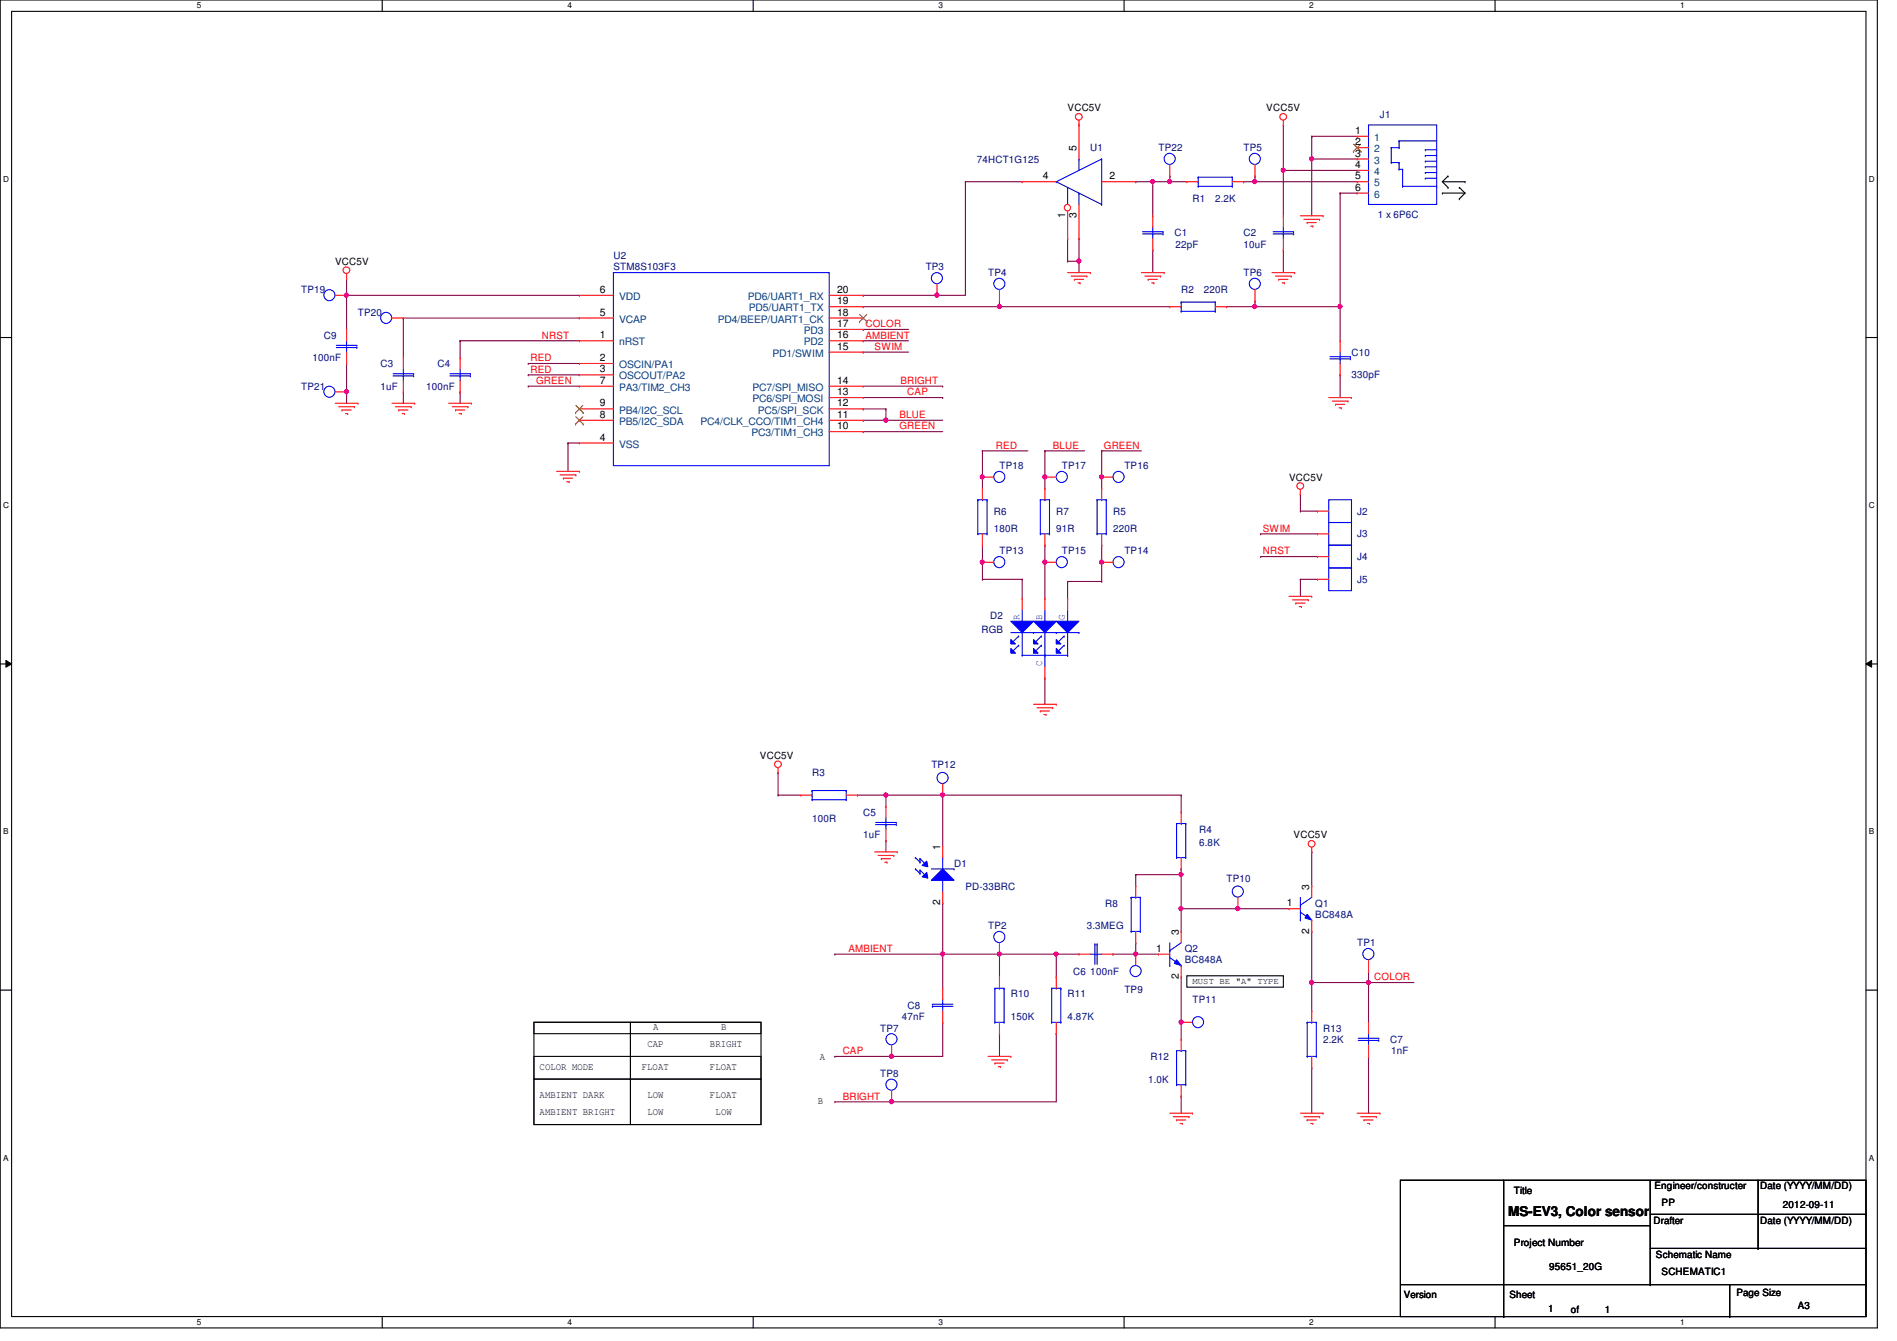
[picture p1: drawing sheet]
<svg xmlns="http://www.w3.org/2000/svg" width="297mm" height="210mm" viewBox="0 0 297 210" stroke-linecap="round" stroke-linejoin="round" font-family="sans-serif">
<path d="M0 0h294v207.9h-294zM1.8 1.8h290.4v204.3h-290.4z" fill="none" stroke="#000" stroke-width=".17"/>
<g fill="#fff">
<path d="M30.8 .2h.7v1.4h-.7z"/>
<path d="M30.8 206.2h.7v1.4h-.7z"/>
</g>
<path d="M59.9 0v1.8M59.9 206.1v1.8" fill="none" stroke="#000" stroke-width=".17"/>
<g fill="#fff">
<path d="M88.9 .2h.6v1.4h-.6z"/>
<path d="M88.9 206.2h.6v1.4h-.6z"/>
</g>
<path d="M117.9 0v1.8M117.9 206.1v1.8" fill="none" stroke="#000" stroke-width=".17"/>
<g fill="#fff">
<path d="M146.9 .2h.7v1.4h-.7z"/>
<path d="M146.9 206.2h.7v1.4h-.7z"/>
</g>
<path d="M176 0v1.8M176 206.1v1.8" fill="none" stroke="#000" stroke-width=".17"/>
<g fill="#fff">
<path d="M205 .2h.7v1.4h-.7z"/>
<path d="M205 206.2h.7v1.4h-.7z"/>
</g>
<path d="M234.1 0v1.8M234.1 206.1v1.8" fill="none" stroke="#000" stroke-width=".17"/>
<g fill="#fff">
<path d="M263.1 .2h.7v1.4h-.7z"/>
<path d="M263.1 206.2h.7v1.4h-.7z"/>
<path d="M.5 27.3h.9v1.4h-.9z"/>
<path d="M292.6 27.3h.9v1.4h-.9z"/>
<path d="M.5 78.4h.9v1.4h-.9z"/>
<path d="M292.6 78.4h.9v1.4h-.9z"/>
</g>
<path d="M0 52.8h1.8M292.2 52.8h1.8" fill="none" stroke="#000" stroke-width=".17"/>
<g fill="#fff">
<path d="M.5 129.5h.8v1.4h-.8z"/>
<path d="M292.6 129.5h.9v1.4h-.9z"/>
</g>
<path d="M0 103.9h1.8M292.2 103.9h1.8" fill="none" stroke="#000" stroke-width=".17"/>
<path d="M.9 103.4l.9 .5-.9 .5zM292.2 103.9l.9-.5v1z" fill="#000"/>
<path d="M.9 103.4l.9 .5-.9 .5zM292.2 103.9l.9-.5v1z" fill="none" stroke="#000" stroke-width=".16"/>
<g fill="#fff">
<path d="M.5 180.5h.8v1.4h-.8z"/>
<path d="M292.6 180.5h.9v1.4h-.9z"/>
</g>
<g fill="none" stroke="#000" stroke-width=".17">
<path d="M225.8 30.2h.1M225.8 30.2h3.6M225.8 28.4l.9 .9M225.8 28.4h3.6M226.7 29.3h.1M226.7 27.6h.1M226.7 27.6l-.9 .8M228.5 29.3h.1M228.5 31.1h.1M228.5 29.3l.9 .9M229.4 28.4h.1M229.4 30.2l-.9 .9"/>
<path d="M0 155h1.8M185.8 152.7h15.2v1.8h-15.2zM292.2 155h1.8M83.6 160h15.1v16h-15.1zM83.6 160h35.6v1.8h-35.6zM83.6 168.9h35.6v7.1h-35.6zM83.6 165.4h35.6v3.5h-35.6zM98.7 160h20.5v16h-20.5z"/>
</g>
<path d="M201 19.6h.1M201 19.6v7.1M201 26.7h.1M201 26.7h11.5M205.4 24.9h.1M205.4 24.9v8.9M147.6 124.5h.1M147.6 124.5v8M165.4 161.8h.1M165.4 161.8v10.7" fill="none" stroke="#800040" stroke-width=".17"/>
<circle cx="205.4" cy="24.9" r=".32" fill="#f0f"/>
<circle cx="205.4" cy="24.9" r=".32" fill="none" stroke="#f0f" stroke-width=".17"/>
<g fill="none" stroke="#800040" stroke-width=".17">
<path d="M205.4 24.9h.1M205.4 24.9h7.1M54.3 43.6h.1M54.3 46.2h.1M54.3 43.6v2.6M54.3 46.2h36.4M147.6 141.4h.1M147.6 141.4v8M156.5 149.4h.1M156.5 149.4v3.5M156.5 149.4h8.9M165.4 149.4h.1"/>
<path d="M165.4 149.4v3.5M156.5 161.8h.1M156.5 161.8v3.6"/>
</g>
<circle cx="54.2" cy="46.2" r=".32" fill="#f0f"/>
<circle cx="54.2" cy="46.2" r=".32" fill="none" stroke="#f0f" stroke-width=".17"/>
<g fill="none" stroke="#800040" stroke-width=".17">
<path d="M183.2 28.4h.1M183.2 28.4h2.6M201 39.1h.1M201 39.1v3.6M63.2 49.8h.1M63.2 49.8v6.2M63.2 49.8h27.5M72 53.3h.1M72 53.3v2.7M72 53.3h18.7M146.7 46.2h.1M146.7 46.2h4.5"/>
<path d="M63.2 61.3h.1M63.2 61.3v1.8M72 61.3h.1M72 61.3v1.8M88.9 69.3h.1M88.9 69.3v4.5M88.9 69.3h1.8"/>
</g>
<circle cx="146.7" cy="46.2" r=".32" fill="#f0f"/>
<circle cx="146.7" cy="46.2" r=".32" fill="none" stroke="#f0f" stroke-width=".17"/>
<path d="M167.2 37.3h.1M167.2 37.3v3.6M168.9 37.3h.1M168.9 37.3v5.4M180.5 39.1h.1M180.5 28.4h.1M180.5 28.4v5.4M180.5 39.1v3.6M167.2 40.9h.1M167.2 40.9h1.7M168.9 40.9h.1" fill="none" stroke="#800040" stroke-width=".17"/>
<circle cx="168.9" cy="40.9" r=".32" fill="#f0f"/>
<circle cx="168.9" cy="40.9" r=".32" fill="none" stroke="#f0f" stroke-width=".17"/>
<path d="M151.2 28.4h.1M151.2 28.4v17.8M151.2 28.4h8.9M205.4 21.3h.1M205.4 21.3h7.1M205.4 21.3v3.6M196.5 48h.1M196.5 48h13.3" fill="none" stroke="#800040" stroke-width=".17"/>
<circle cx="209.8" cy="48" r=".32" fill="#f0f"/>
<circle cx="209.8" cy="48" r=".32" fill="none" stroke="#f0f" stroke-width=".17"/>
<circle cx="196.5" cy="48" r=".32" fill="#f0f"/>
<circle cx="196.5" cy="48" r=".32" fill="none" stroke="#f0f" stroke-width=".17"/>
<path d="M209.8 30.2h.1M209.8 30.2v17.8M209.8 30.2h2.7M165.4 149.4h.1M165.4 149.4h3.5M185 142.2h.1M185 142.2v3.6M185 171.6h.1M185 171.6v2.6" fill="none" stroke="#800040" stroke-width=".17"/>
<circle cx="165.4" cy="149.3" r=".32" fill="#f0f"/>
<circle cx="165.4" cy="149.3" r=".32" fill="none" stroke="#f0f" stroke-width=".17"/>
<path d="M177.8 149.4h.1M177.8 147.6h.1M177.8 149.4h3.6M177.8 147.6v1.8" fill="none" stroke="#800040" stroke-width=".17"/>
<circle cx="177.8" cy="149.3" r=".32" fill="#f0f"/>
<circle cx="177.8" cy="149.3" r=".32" fill="none" stroke="#f0f" stroke-width=".17"/>
<path d="M177.8 136.9h.1M177.8 136.9v1.8M177.8 136.9h7.2" fill="none" stroke="#800040" stroke-width=".17"/>
<circle cx="184.9" cy="136.9" r=".32" fill="#f0f"/>
<circle cx="184.9" cy="136.9" r=".32" fill="none" stroke="#f0f" stroke-width=".17"/>
<g fill="none" stroke="#800040" stroke-width=".17">
<path d="M185 136h.1M185 136.9h.1M185 136v6.2M205.4 133.3h.1M205.4 133.3v5.4M174.3 149.4h.1M174.3 149.4h3.5M193.8 142.2h.1M193.8 142.2h8M205.4 153.8h.1M205.4 153.8v4.4M205.4 167.1h.1"/>
<path d="M205.4 167.1v7.1"/>
</g>
<circle cx="205.4" cy="153.8" r=".32" fill="#f0f"/>
<circle cx="205.4" cy="153.8" r=".32" fill="none" stroke="#f0f" stroke-width=".17"/>
<path d="M138.7 124.5h.1M138.7 124.5h8.9M185 124.5h.1M185 124.5v2.6M214.3 153.8h.1M214.3 153.8v6.2M214.3 165.4h.1M214.3 165.4v8.8" fill="none" stroke="#800040" stroke-width=".17"/>
<circle cx="214.3" cy="153.8" r=".32" fill="#f0f"/>
<circle cx="214.3" cy="153.8" r=".32" fill="none" stroke="#f0f" stroke-width=".17"/>
<path d="M138.7 131.6h.1M138.7 131.6v1.7M147.6 124.5h.1M147.6 124.5h37.4" fill="none" stroke="#800040" stroke-width=".17"/>
<circle cx="147.6" cy="124.4" r=".32" fill="#f0f"/>
<circle cx="147.6" cy="124.4" r=".32" fill="none" stroke="#f0f" stroke-width=".17"/>
<path d="M138.7 124.5h.1M138.7 124.5v1.7" fill="none" stroke="#800040" stroke-width=".17"/>
<circle cx="138.7" cy="124.4" r=".32" fill="#f0f"/>
<circle cx="138.7" cy="124.4" r=".32" fill="none" stroke="#f0f" stroke-width=".17"/>
<path d="M163.6 88h.1M163.6 88v5.7M134.3 124.5h.1M134.3 124.5h4.4" fill="none" stroke="#800040" stroke-width=".17"/>
<circle cx="163.6" cy="88" r=".32" fill="#f0f"/>
<circle cx="163.6" cy="88" r=".32" fill="none" stroke="#f0f" stroke-width=".17"/>
<path d="M153.8 88h.1M153.8 88v2.7" fill="none" stroke="#800040" stroke-width=".17"/>
<circle cx="153.8" cy="88" r=".32" fill="#f0f"/>
<circle cx="153.8" cy="88" r=".32" fill="none" stroke="#f0f" stroke-width=".17"/>
<path d="M153.8 90.7h.1M153.8 90.7h6.3M160.1 90.7h.1M160.1 90.7v3M167.2 91h.1M167.2 91v2.7M167.2 91h5.3M172.5 91h.1M172.5 88h.1M172.5 88v3" fill="none" stroke="#800040" stroke-width=".17"/>
<circle cx="172.5" cy="88" r=".32" fill="#f0f"/>
<circle cx="172.5" cy="88" r=".32" fill="none" stroke="#f0f" stroke-width=".17"/>
<g fill="none" stroke="#800040" stroke-width=".17">
<path d="M153.8 74.7h.1M153.8 70.6h.1M153.8 74.7v1.8M153.8 70.6h7.1M163.6 74.7h.1M163.6 70.6h.1M163.6 70.6h6.2M163.6 74.7v1.8M172.5 74.7h.1M172.5 70.6h.1M172.5 70.6h6.2M172.5 74.7v1.8"/>
<path d="M139.6 172.5h.1M139.6 172.5h25.8"/>
</g>
<circle cx="139.6" cy="172.4" r=".32" fill="#f0f"/>
<circle cx="139.6" cy="172.4" r=".32" fill="none" stroke="#f0f" stroke-width=".17"/>
<path d="M177.8 28.4h.1M177.8 28.4h2.7M121.8 120.9h.1M121.8 124.5h.1M121.8 120.9v3.6M121.8 124.5h3.6" fill="none" stroke="#800040" stroke-width=".17"/>
<circle cx="180.5" cy="28.4" r=".32" fill="#f0f"/>
<circle cx="180.5" cy="28.4" r=".32" fill="none" stroke="#f0f" stroke-width=".17"/>
<g fill="none" stroke="#800040" stroke-width=".17">
<path d="M203.6 77.3h.1M203.6 77.3v2.7M197.4 83.6h.1M197.4 87.1h.1M197.4 83.6h8.9M197.4 87.1h8.9M203.6 90.7h.1M203.6 80h.1M203.6 90.7v2.6M203.6 90.7h2.7M203.6 80h2.7M147.6 149.4h.1"/>
<path d="M147.6 149.4h8.9"/>
</g>
<circle cx="156.5" cy="149.3" r=".32" fill="#f0f"/>
<circle cx="156.5" cy="149.3" r=".32" fill="none" stroke="#f0f" stroke-width=".17"/>
<circle cx="147.6" cy="149.3" r=".32" fill="#f0f"/>
<circle cx="147.6" cy="149.3" r=".32" fill="none" stroke="#f0f" stroke-width=".17"/>
<g fill="none" stroke="#800040" stroke-width=".17">
<path d="M135.2 51.6h.1M135.2 53.3h.1M135.2 55.1h.1M135.2 51.6h7.1M135.2 53.3h7.1M135.2 55.1h7.1M209.8 58.7h.1M209.8 48h.1M209.8 48v5.3M209.8 58.7v3.5M135.2 64h.1M135.2 65.8h.1"/>
<path d="M135.2 62.2h12.4M135.2 60.5h12.4M135.2 65.8h12.4M135.2 64h3.5M138.7 65.8h.1M147.6 62.2h.1M147.6 60.5h.1M163.6 106.1h.1M163.6 106.1v4.1M130.7 149.4h.1M130.7 149.4h16.9M147.6 149.4h.1"/>
<path d="M147.6 149.4v5.3M205.4 145.8h.1M205.4 145.8v8M214.3 153.8h.1M214.3 153.8h7.1M139.6 165.4h.1M147.6 160h.1M147.6 160v5.4h-8M185 160h.1M185 160v2.7"/>
</g>
<circle cx="138.7" cy="65.8" r=".32" fill="#f0f"/>
<circle cx="138.7" cy="65.8" r=".32" fill="none" stroke="#f0f" stroke-width=".17"/>
<g fill="none" stroke="#800040" stroke-width=".17">
<path d="M196.5 28.4h.1M196.5 28.4h16M201 26.7h.1M201 26.7v7.1M54.3 46.2h.1M54.3 46.2v5.4M82.7 58.7h.1M82.7 56.9h.1M82.7 58.7h8M82.7 56.9h8M54.3 61.3h.1M54.3 61.3v1.8"/>
<path d="M82.7 60.5h.1M82.7 60.5h8M135.2 67.6h.1M135.2 67.6h12.4M138.7 64h.1M138.7 64v1.8"/>
</g>
<circle cx="200.9" cy="26.6" r=".32" fill="#f0f"/>
<circle cx="200.9" cy="26.6" r=".32" fill="none" stroke="#f0f" stroke-width=".17"/>
<path d="M135.2 46.2h.1M135.2 48h.1M135.2 46.2h11.5M135.2 48h48M156.5 48h.1M156.5 47.1h.1M156.5 47.1v.9M205.4 153.8h.1M214.3 152h.1M214.3 152v1.8h-8.9" fill="none" stroke="#800040" stroke-width=".17"/>
<circle cx="156.5" cy="48" r=".32" fill="#f0f"/>
<circle cx="156.5" cy="48" r=".32" fill="none" stroke="#f0f" stroke-width=".17"/>
<path d="M196.5 27.6h.1M196.5 27.6v.8" fill="none" stroke="#800040" stroke-width=".17"/>
<circle cx="196.5" cy="28.4" r=".32" fill="#f0f"/>
<circle cx="196.5" cy="28.4" r=".32" fill="none" stroke="#f0f" stroke-width=".17"/>
<path d="M194.7 28.4h.1M194.7 28.4h1.8M192.1 48h.1M196.5 47.1h.1M196.5 47.1v.9h-4.4M130.7 165.4h.1M130.7 165.4h8.9" fill="none" stroke="#800040" stroke-width=".17"/>
<circle cx="139.6" cy="165.3" r=".32" fill="#f0f"/>
<circle cx="139.6" cy="165.3" r=".32" fill="none" stroke="#f0f" stroke-width=".17"/>
<path d="M185 142.2h.1M185 142.2h8.8M130.7 172.5h.1M130.7 172.5h8.9" fill="none" stroke="#800040" stroke-width=".17"/>
<circle cx="193.8" cy="142.2" r=".32" fill="#f0f"/>
<circle cx="193.8" cy="142.2" r=".32" fill="none" stroke="#f0f" stroke-width=".17"/>
<circle cx="184.9" cy="142.2" r=".32" fill="#f0f"/>
<circle cx="184.9" cy="142.2" r=".32" fill="none" stroke="#f0f" stroke-width=".17"/>
<path d="M153.8 70.6h.1M153.8 70.6v4.1M153.8 85.3h.1M153.8 85.3v2.7M163.6 85.3h.1M163.6 85.3v2.7M172.5 85.3h.1M172.5 85.3v2.7" fill="none" stroke="#800040" stroke-width=".17"/>
<circle cx="153.8" cy="74.6" r=".32" fill="#f0f"/>
<circle cx="153.8" cy="74.6" r=".32" fill="none" stroke="#f0f" stroke-width=".17"/>
<path d="M172.5 70.6h.1M172.5 70.6v4.1" fill="none" stroke="#800040" stroke-width=".17"/>
<circle cx="172.5" cy="74.6" r=".32" fill="#f0f"/>
<circle cx="172.5" cy="74.6" r=".32" fill="none" stroke="#f0f" stroke-width=".17"/>
<path d="M163.6 70.6h.1M163.6 70.6v4.1" fill="none" stroke="#800040" stroke-width=".17"/>
<circle cx="163.6" cy="74.6" r=".32" fill="#f0f"/>
<circle cx="163.6" cy="74.6" r=".32" fill="none" stroke="#f0f" stroke-width=".17"/>
<path d="M54.3 56.9h.1M54.3 56.9v4.4" fill="none" stroke="#800040" stroke-width=".17"/>
<circle cx="54.2" cy="61.3" r=".32" fill="#f0f"/>
<circle cx="54.2" cy="61.3" r=".32" fill="none" stroke="#f0f" stroke-width=".17"/>
<path d="M183.2 27.6h.1M183.2 27.6v.8" fill="none" stroke="#800040" stroke-width=".17"/>
<circle cx="183.1" cy="28.4" r=".32" fill="#f0f"/>
<circle cx="183.1" cy="28.4" r=".32" fill="none" stroke="#f0f" stroke-width=".17"/>
<path d="M180.5 28.4h.1M180.5 28.4h2.7M185 152.9v7.1M185 160h.1" fill="none" stroke="#800040" stroke-width=".17"/>
<circle cx="184.9" cy="160" r=".32" fill="#f0f"/>
<circle cx="184.9" cy="160" r=".32" fill="none" stroke="#f0f" stroke-width=".17"/>
<g fill="none" stroke="#f00" stroke-width=".17">
<path d="M168.9 19.6h.1M168.9 18.8v.8M201 19.6h.1M201 18.8v.8M180.5 33.8h.1M180.5 39.1h.1M180.5 33.8v1.8M180.5 37.3v1.8M203.6 33.8h3.6M204.2 34.3h2.4M204.7 34.8h.1M204.7 34.8h1.4"/>
<path d="M205.2 35.4h.4M205.6 35.4h.1M206.6 34.3h.1M207.2 33.8h.1M212.5 21.3h.1M212.5 23.1h.1M212.5 24.9h.1M212.5 26.7h.1M212.5 28.4h.1M212.5 30.2h.1M212.5 21.3h1.8M212.5 23.1h1.8"/>
<path d="M212.5 24.9h1.8M212.5 26.7h1.8M212.5 28.4h1.8M212.5 30.2h1.8M54.3 43.6h.1M54.3 42.8v.8M63.2 56h.1M63.2 56v1.8M63.2 59.6v1.7M167.2 42.7h3.5M167.7 43.2h2.5M168.2 43.7h.1"/>
<path d="M168.2 43.7h1.5M168.8 44.3h.3M169.1 44.3h.1M170.2 43.2h.1M170.7 42.7h.1M178.7 42.7h3.6M179.3 43.2h2.4M179.8 43.7h.1M179.8 43.7h1.4M180.3 44.3h.4M180.7 44.3h.1M181.7 43.2h.1"/>
<path d="M182.3 42.7h.1M199.2 42.7h3.5M199.7 43.2h2.5M200.2 43.7h.1M200.2 43.7h1.5M200.8 44.3h.3M201.1 44.3h.1M202.2 43.2h.1M202.7 42.7h.1M52.5 63.1h3.5M52.5 61.3h1.8M53 63.7h2.5"/>
<path d="M53.5 64.2h.1M53.5 64.2h1.5M54.1 64.7h.3M54.3 61.3h.1M54.4 64.7h.1M55.5 63.7h.1M56 63.1h.1M61.4 63.1h3.5M61.9 63.7h2.5M62.4 64.2h.1M62.4 64.2h1.5M63 64.7h.3"/>
<path d="M63.2 61.3h.1M63.3 64.7h.1M64.4 63.7h.1M64.9 63.1h.1M70.3 63.1h3.5M70.8 63.7h2.5M71.3 64.2h.1M71.3 64.2h1.5M71.9 64.7h.3M72.2 64.7h.1M73.3 63.7h.1M73.8 63.1h.1"/>
<path d="M87.2 73.8h3.5M87.7 74.3h2.5M88.2 74.8h.1M88.2 74.8h1.5M88.8 75.4h.3M89.1 75.4h.1M90.2 74.3h.1M90.7 73.8h.1M153.8 74.7h.1M153.8 74.7h1.8M163.6 74.7h.1M163.6 74.7h1.8"/>
<path d="M203.6 77.3h.1M203.6 76.6v.7M208.1 62.2h3.5M208.6 62.8h2.5M209.1 63.3h.1M209.1 63.3h1.5M209.7 63.8h.3M210 63.8h.1M211.1 62.8h.1M211.6 62.2h.1M163.6 88h.1M163.6 88h1.8"/>
<path d="M201.8 93.3h3.6M202.4 93.9h2.4M202.9 94.4h.1M202.9 94.4h1.4M203.5 95h.3M203.8 95h.1M204.8 93.9h.1M205.4 93.3h.1M206.3 80h.1M206.3 80h1.8M161.8 110.2h3.6M162.4 110.8h2.4"/>
<path d="M162.9 111.3h.1M162.9 111.3h1.4M163.4 111.8h.4M163.8 111.8h.1M164.8 110.8h.1M165.4 110.2h.1M121.8 120.9h.1M121.8 120.2v.7M136.9 133.3h3.6M137.5 133.9h2.5M138 134.4h.1M138 134.4h1.4"/>
<path d="M138.6 135h.3M138.7 126.2h.1M138.7 131.6h.1M138.7 126.2v1.8M138.7 129.8v1.8M138.9 135h.1M140 133.9h.1M140.5 133.3h.1M177.8 138.7h.1M177.8 138.7v1.8M205.4 133.3h.1M205.4 132.6v.7"/>
<path d="M156.5 152.9h.1M156.5 152.9v1.8M177.8 147.6h.1M177.8 149.4h.1M177.8 145.8v1.8M177.8 149.4v1.7M193.8 142.2h.1M193.8 140.5v1.7M154.7 165.4h3.6M155.3 165.9h2.4M155.8 166.4h.1M155.8 166.4h1.4"/>
<path d="M156.3 167h.4M156.5 161.8h.1M156.5 160v1.8M156.7 167h.1M157.7 165.9h.1M158.3 165.4h.1M183.2 174.2h3.5M183.7 174.8h2.5M184.2 175.3h.1M184.2 175.3h1.5M184.8 175.9h.3M185.1 175.9h.1"/>
<path d="M186.2 174.8h.1M186.7 174.2h.1M203.6 174.2h3.6M204.2 174.8h2.4M204.7 175.3h.1M204.7 175.3h1.4M205.2 175.9h.4M205.6 175.9h.1M206.6 174.8h.1M207.2 174.2h.1M212.5 174.2h3.6M213.1 174.8h2.4"/>
<path d="M213.6 175.3h.1M213.6 175.3h1.4M214.1 175.9h.4M214.5 175.9h.1M215.5 174.8h.1M216.1 174.2h.1"/>
<circle cx="168.9" cy="18.3" r=".52"/>
<circle cx="200.9" cy="18.3" r=".52"/>
<circle cx="54.3" cy="42.3" r=".52"/>
<circle cx="203.6" cy="76.1" r=".52"/>
<circle cx="121.8" cy="119.6" r=".52"/>
<circle cx="205.4" cy="132.1" r=".52"/>
</g>
<g fill="none" stroke="#000" stroke-width=".17">
<path d="M219.3 184.7h72.9v21.4h-72.9zM235.5 184.7v21.4M235.5 191.9h22.9M258.4 191.9h.1M258.4 190.1h33.8M258.4 184.7v16.4M258.4 195.4h33.8M275.3 195.4h.1M275.3 184.7v10.7M292.2 190.1h.1M292.2 195.4h.1M219.3 201.1h72.9"/>
<path d="M235.5 206.1h.1M258.4 201.1h.1M270.8 206.1h.1M270.8 201.1v5M292.2 201.1h.1"/>
</g>
<g fill="none" stroke="#00f" stroke-width=".17">
<path d="M214.3 19.6h10.7v12.4h-10.7zM178.9 36.6h3.2M178.9 36.3h3.2M180.5 36.3h.1M180.5 36.6h.1M180.5 35.6v.7M180.5 36.6v.7M182.1 36.6h.1M182.1 36.3h.1M217.8 23.1h.1M217.8 25.4h.1M217.8 23.1h1.3"/>
<path d="M217.8 23.1v2.3M217.8 25.4h1.3M219.1 22.1h.1M219.1 23.1h.1M219.1 25.4h.1M219.1 26.5h.1M219.1 22.1h5.9M219.1 22.1v1M219.1 25.4v1.1M219.1 26.5h.5M219.6 26.5h.1M219.6 29.2h.1"/>
<path d="M219.6 26.5v2.7M219.6 29.2h5.4M223.2 24.3h.1M223.2 25.2h.1M223.2 23.5h.1M223.2 26.1h.1M223.2 27h.1M223.2 27.9h.1M223.2 24.3h1.8M223.2 25.2h1.8M223.2 23.5h1.8M223.2 26.1h1.8"/>
<path d="M223.2 27h1.8M223.2 27.9h1.8M225 29.2h.1M61.5 58.8h3.3M61.5 58.5h3.3M63.2 58.5h.1M63.2 58.8h.1M63.2 57.8v.7M63.2 58.8v.8M64.8 58.8h.1M64.8 58.5h.1M208.1 78.2h3.5v3.6h-3.5z"/>
<path d="M137.1 129.1h3.2M137.1 128.7h3.2M138.7 128.7h.1M138.7 129.1h.1M138.7 128v.7M138.7 129.1v.7M140.3 129.1h.1M140.3 128.7h.1M155.8 154.7h.1M155.8 154.7h1.4M155.8 154.7v5.3M156.5 154.7h.1"/>
<path d="M157.2 154.7h.1M157.2 154.7v5.3M177.1 140.5h.1M177.1 145.8h.1M177.1 140.5h1.5M177.1 140.5v5.3M177.1 145.8h1.5M177.8 140.5h.1M178.6 145.8h.1M178.6 140.5h.1M178.6 140.5v5.3M183.2 148.8h.1"/>
<path d="M183.2 151.1h.1M183.2 149.9l1.8 1.2M183.2 147.6v3.5M185 151.1h.1M185 147.6l-1.8 1.2M155.8 160h.1M155.8 160h1.4M157.2 160h.1"/>
<circle cx="51.6" cy="61.3" r=".87"/>
<circle cx="156.5" cy="74.6" r=".87"/>
<circle cx="166.3" cy="74.6" r=".87"/>
<circle cx="166.3" cy="88" r=".87"/>
<circle cx="193.8" cy="139.5" r=".87"/>
<circle cx="177.8" cy="152" r=".87"/>
</g>
<path d="M211.9 23.7h.1M212 22.6l1.1 1.1M213.1 22.6l-1.2 1.1M213.1 23.7h.1" fill="none" stroke="#804000" stroke-width=".16"/>
<path d="M184.2 150.2l.8 .9-1.1-.3z" fill="#00f"/>
<g fill="none" stroke="#00f" stroke-width=".17">
<path d="M153.1 78.2h.1M153.1 78.2h1.5M153.1 78.2v5.4M153.8 78.2h.1M154.6 78.2h.1M154.6 78.2v5.4M153.1 83.6h.1M153.1 83.6h1.5M154.6 83.6h.1M208.1 81.8h3.5v3.5h-3.5zM146 157.5h.1M146 157.2h.1"/>
<path d="M146 157.5h3.2M146 157.2h3.2M147.6 157.2h.1M147.6 157.5h.1M147.6 156.5v.7M147.6 157.5v.7M184.2 150.2l.8 .9-1.1-.3zM203.6 141.7h.1M203.6 144h.1M203.6 142.8l1.8 1.2M203.6 140.5v3.5M205.4 144h.1"/>
<path d="M205.4 140.5l-1.8 1.2M212.7 162.9h3.2M212.7 162.5h3.2M214.3 162.5h.1M214.3 162.9h.1M214.3 161.8v.7M214.3 162.9v.7M215.9 162.9h.1M215.9 162.5h.1"/>
<circle cx="183.2" cy="24.9" r=".87"/>
</g>
<g fill="none" stroke="#f00" stroke-width=".17">
<path d="M183.2 27.6h.1M183.2 25.8v1.8M153.8 76.5h.1M153.8 76.5v1.7M153.8 85.3h.1M153.8 83.6v1.7M206.3 83.6h.1M206.3 83.6h1.8M147.6 154.7h.1M147.6 154.7v1.8M147.6 158.2v1.8M181.4 149.4h.1"/>
<path d="M181.4 149.4h1.8M185 145.8h.1M185 152.9h.1M185 145.8v1.8M185 151.1v1.8M147.6 160h.1M214.3 160h.1M214.3 165.4h.1M214.3 160v1.8M214.3 163.6v1.8"/>
</g>
<path d="M204.7 143.1l.7 .9-1.1-.3z" fill="#00f"/>
<path d="M204.7 143.1l.7 .9-1.1-.3z" fill="none" stroke="#00f" stroke-width=".17"/>
<path d="M205.4 138.7h.1M205.4 138.7v1.8M201.8 142.2h.1M201.8 142.2h1.8M205.4 145.8h.1M205.4 144v1.8" fill="none" stroke="#f00" stroke-width=".17"/>
<path d="M144.4 137.2l.7-.6 .2 .9z" fill="#00f"/>
<g fill="none" stroke="#00f" stroke-width=".17">
<path d="M143.3 134.2h.1M143.3 136h.1M143.3 134.2l.8 .8M143.3 136l.8 .7M144.1 134.4h.1M144.1 135h.1M144.1 136.2h.1M144.1 136.7h.1M144.1 134.4l.7 .7M144.1 134.4v.6M144.1 136.2v.5M144.1 136.2l.7 .7"/>
<path d="M144.4 137.2l.7-.6 .2 .9zM147.6 134.2h.1M147.6 134.2v5.4"/>
</g>
<path d="M144.4 135.5l.7-.7 .2 .9z" fill="#00f"/>
<path d="M144.4 135.5l.7-.7 .2 .9z" fill="none" stroke="#00f" stroke-width=".17"/>
<path d="M147.6 136l1.8 1.8h-3.6z" fill="#00f"/>
<g fill="none" stroke="#00f" stroke-width=".17">
<path d="M165.4 28.4h.1M165.4 28.4l7.1 3.6M167.2 29.3h.1M167.2 29.3v2.7M168.9 30.2h.1M168.9 24.9h.1M168.9 24.9v1.8M168.9 30.2v1.8M172.5 24.9h.1M172.5 32h.1M172.5 24.9l-7.1 3.5M172.5 24.9v7.1"/>
<path d="M199.3 36.6h3.3M199.3 36.3h3.3M201 36.3h.1M201 36.6h.1M201 35.6v.7M201 36.6v.7M202.6 36.6h.1M202.6 36.3h.1M145.8 136h3.6M147.6 136l1.8 1.8h-3.6zM149.4 136h.1M184.2 134.2h.1"/>
<path d="M184.2 128.9h.1M184.2 128.9h1.5M184.2 134.2h1.5M184.2 128.9v5.3M185 128.9h.1M185.7 128.9h.1M185.7 134.2h.1M185.7 128.9v5.3"/>
<circle cx="156.5" cy="146.7" r=".87"/>
<circle cx="187.6" cy="160" r=".87"/>
</g>
<g fill="none" stroke="#f00" stroke-width=".17">
<path d="M168.9 19.6h.1M168.9 19.6v5.3M160.1 28.4h.1M160.1 28.4h5.3M168.9 37.3h.1M168.9 32v5.3M172.5 28.4h5.3M177.8 28.4h.1M201 33.8h.1M201 39.1h.1M201 33.8v1.8M201 37.3v1.8"/>
<path d="M147.6 132.5h.1M147.6 132.5v1.7M147.6 139.6v1.8M185 127.1h.1M185 136h.1M185 127.1v1.8M185 134.2v1.8M147.6 141.4h.1M156.5 149.4h.1M156.5 147.6v1.8M185 160h.1M185 160h1.7"/>
</g>
<circle cx="167.1" cy="32.5" r=".5" fill="#fff"/>
<g fill="none" stroke="#f00" stroke-width=".17">
<path d="M167.2 37.3h.1M167.2 33.1v4.2M52.5 46.2h1.8M54.3 56.9h.1M54.3 51.6h.1M54.3 46.2h.1M54.3 51.6v1.7M54.3 55.1v1.8M90.7 53.3h.1M90.7 56.9h.1M90.7 58.7h.1M90.7 49.8h.1"/>
<path d="M90.7 46.2h.1M90.7 53.3h5.4M90.7 56.9h5.4M90.7 58.7h5.4M90.7 49.8h5.4M90.7 46.2h5.4M129.8 53.3h5.4M129.8 49.8h5.4M129.8 46.2h5.4M129.8 55.1h5.4M129.8 51.6h5.4M129.8 48h5.4"/>
<path d="M135.2 55.1h.1M135.2 53.3h.1M135.2 51.6h.1M135.2 49.8h.1M135.2 48h.1M135.2 46.2h.1M209.8 53.3h.1M209.8 58.7h.1M209.8 53.3v1.8M209.8 56.9v1.8M90.7 69.3h.1M90.7 60.5h.1"/>
<path d="M90.7 65.8h.1M90.7 64h.1M90.7 69.3h5.4M90.7 60.5h5.4M90.7 65.8h5.4M90.7 64h5.4M129.8 60.5h5.4M129.8 65.8h5.4M129.8 64h5.4M129.8 67.6h5.4M129.8 62.2h5.4M135.2 67.6h.1"/>
<path d="M135.2 65.8h.1M135.2 64h.1M135.2 62.2h.1M135.2 60.5h.1M153.8 88h.1M153.8 88h1.8M165.4 152.9h.1M165.4 152.9v1.8M205.4 158.2h.1M205.4 158.2v1.8M165.4 161.8h.1M165.4 160v1.8"/>
<path d="M205.4 167.1h.1M205.4 165.4v1.7"/>
<circle cx="167.1" cy="32.5" r=".5"/>
</g>
<g fill="none" stroke="#00f" stroke-width=".17">
<path d="M52.7 54.1h3.2M52.7 54.4h3.2M54.3 54.4h.1M54.3 54.1h.1M54.3 53.3v.8M54.3 54.4v.7M55.9 54.1h.1M55.9 54.4h.1M96.1 42.7h33.7v30.2h-33.7zM208.2 56.2h3.3M208.2 55.8h3.3M209.8 55.8h.1"/>
<path d="M209.8 56.2h.1M209.8 55.1v.7M209.8 56.2v.7M211.5 56.2h.1M211.5 55.8h.1M164.7 154.7h.1M164.7 154.7h1.4M164.7 154.7v5.3M165.4 154.7h.1M166.1 154.7h.1M166.1 154.7v5.3M164.7 160h.1"/>
<path d="M164.7 160h1.4M166.1 160h.1M204.7 165.4h.1M204.7 160h.1M204.7 160h1.4M204.7 165.4h1.4M204.7 160v5.4M205.4 160h.1M206.1 160h.1M206.1 165.4h.1M206.1 160v5.4"/>
<circle cx="51.6" cy="46.2" r=".87"/>
<circle cx="156.5" cy="88" r=".87"/>
</g>
<path d="M134.6 50.4h.1M134.6 49.2l1.2 1.2M135.7 49.2l-1.1 1.2M135.8 50.4h.1M90.1 66.4h.1M90.1 64.6h.1M90.2 65.2l1.1 1.2M90.2 63.5l1.1 1.1M91.3 65.2l-1.2 1.2M91.3 63.5l-1.2 1.1M91.3 66.4h.1M91.3 64.6h.1" fill="none" stroke="#804000" stroke-width=".16"/>
<path d="M158.3 97.2h3.5l-1.7 1.8z" fill="#00f"/>
<path d="M158.3 97.2h3.5l-1.7 1.8z" fill="none" stroke="#00f" stroke-width=".17"/>
<path d="M158.3 100.1l.7 .7h-.7z" fill="#00f"/>
<path d="M158.3 100.1l.7 .7h-.7z" fill="none" stroke="#00f" stroke-width=".17"/>
<path d="M158.3 101.5l.7 .7h-.7z" fill="#00f"/>
<path d="M158.3 99h3.5M159.5 99.6h.1M159.5 99.6l-.9 .9M160.1 97.2h.1M160.1 95.5v1.7M160.1 99v3.6M161.8 99h.1M158.3 101.5l.7 .7h-.7zM159.5 101h.1M159.5 101l-.9 .9M160.1 102.6h.1" fill="none" stroke="#00f" stroke-width=".17"/>
<path d="M161.8 101.5l.8 .7h-.8z" fill="#00f"/>
<path d="M161.8 99h3.6M163.1 99.6h.1M163.1 99.6l-.9 .9M163.6 97.2h.1M163.6 95.5v1.7M163.6 99v3.6M165.4 99h.1M161.8 101.5l.8 .7h-.8zM163.1 101h.1M163.1 101l-.9 .9M163.6 102.6h.1" fill="none" stroke="#00f" stroke-width=".17"/>
<path d="M161.8 97.2h3.6l-1.8 1.8z" fill="#00f"/>
<path d="M161.8 97.2h3.6l-1.8 1.8z" fill="none" stroke="#00f" stroke-width=".17"/>
<path d="M161.8 100.1l.8 .7h-.8z" fill="#00f"/>
<path d="M161.8 100.1l.8 .7h-.8z" fill="none" stroke="#00f" stroke-width=".17"/>
<path d="M165.4 101.5l.7 .7h-.7z" fill="#00f"/>
<path d="M165.4 99h3.5M166.6 99.6h.1M166.6 99.6l-.9 .9M167.2 97.2h.1M167.2 95.5v1.7M167.2 99v3.6M168.9 99h.1M165.4 101.5l.7 .7h-.7zM166.6 101h.1M166.6 101l-.9 .9M167.2 102.6h.1" fill="none" stroke="#00f" stroke-width=".17"/>
<path d="M165.4 97.2h3.5l-1.7 1.8z" fill="#00f"/>
<path d="M165.4 97.2h3.5l-1.7 1.8z" fill="none" stroke="#00f" stroke-width=".17"/>
<path d="M165.4 100.1l.7 .7h-.7z" fill="#00f"/>
<g fill="none" stroke="#00f" stroke-width=".17">
<path d="M187.6 29.2h.1M187.6 27.7h.1M187.6 28.4h.1M187.6 27.7v1.5M187.6 29.2h5.4M187.6 27.7h5.4M193 29.2h.1M193 27.7h.1M193 27.7v1.5M70.4 58.5h3.3M70.4 58.8h3.3M72 58.8h.1"/>
<path d="M72 58.5h.1M72 57.8v.7M72 58.8v.8M73.7 58.5h.1M73.7 58.8h.1M185 47.3h.1M185 48.7h.1M185 48h.1M185 47.3v1.4M185 47.3h5.3M185 48.7h5.3M190.3 47.3h.1"/>
<path d="M190.3 48.7h.1M190.3 47.3v1.4M162.9 78.2h.1M162.9 78.2h1.4M162.9 78.2v5.4M163.6 78.2h.1M164.3 78.2h.1M164.3 78.2v5.4M171.8 78.2h.1M171.8 78.2h1.4M171.8 78.2v5.4M172.5 78.2h.1"/>
<path d="M173.2 78.2h.1M173.2 78.2v5.4M162.9 83.6h.1M162.9 83.6h1.4M164.3 83.6h.1M171.8 83.6h.1M171.8 83.6h1.4M173.2 83.6h.1M208.1 88.9h3.5v3.6h-3.5zM208.1 85.3h3.5v3.6h-3.5zM160.1 102.6h7.1M163.6 102.6h.1"/>
<path d="M163.6 102.6v1.8M165.4 100.1l.7 .7h-.7zM167.2 102.6h.1M127.2 123.7h.1M127.2 125.2h.1M127.2 124.5h.1M127.2 123.7v1.5M127.2 123.7h5.3M127.2 125.2h5.3M132.5 123.7h.1M132.5 125.2h.1M132.5 123.7v1.5"/>
<path d="M170.7 149.4h.7M171.4 147.7h.1M171.4 149.4h.1M171.4 147.7v3.3M171.8 149.4h.1M171.8 147.7h.1M171.8 149.4h.7M171.8 147.7v3.3M184.2 164.5h.1M184.2 169.8h.1M184.2 164.5h1.5M184.2 164.5v5.3"/>
<path d="M184.2 169.8h1.5M185 164.5h.1M185.7 169.8h.1M185.7 164.5h.1M185.7 164.5v5.3"/>
<circle cx="196.5" cy="24.9" r=".87"/>
<circle cx="60.5" cy="49.8" r=".87"/>
<circle cx="146.7" cy="43.5" r=".87"/>
<circle cx="156.5" cy="44.4" r=".87"/>
<circle cx="196.5" cy="44.4" r=".87"/>
<circle cx="175.2" cy="74.6" r=".87"/>
<circle cx="175.2" cy="88" r=".87"/>
<circle cx="147.6" cy="121.8" r=".87"/>
<circle cx="214.3" cy="149.3" r=".87"/>
<circle cx="139.6" cy="162.7" r=".87"/>
<circle cx="139.6" cy="169.8" r=".87"/>
</g>
<g fill="none" stroke="#f00" stroke-width=".17">
<path d="M185.8 28.4h.1M185.8 28.4h1.8M193 28.4h1.7M194.7 28.4h.1M196.5 27.6h.1M196.5 25.8v1.8M61.4 49.8h1.8M63.2 49.8h.1M72 56h.1M72 56v1.8M72 59.6v1.7M146.7 46.2h.1"/>
<path d="M146.7 44.4v1.8M156.5 47.1h.1M156.5 45.3v1.8M183.2 48h.1M183.2 48h1.8M190.3 48h1.8M192.1 48h.1M196.5 47.1h.1M196.5 45.3v1.8M72 61.3h.1M163.6 76.5h.1M163.6 76.5v1.7"/>
<path d="M172.5 76.5h.1M172.5 74.7h.1M172.5 76.5v1.7M172.5 74.7h1.8M160.1 93.7h.1M160.1 93.7v1.8M163.6 93.7h.1M163.6 85.3h.1M163.6 83.6v1.7M163.6 93.7v1.8M167.2 93.7h.1M167.2 93.7v1.8"/>
<path d="M172.5 85.3h.1M172.5 88h.1M172.5 83.6v1.7M172.5 88h1.8M206.3 90.7h.1M206.3 87.1h.1M206.3 90.7h1.8M206.3 87.1h1.8M163.6 106.1h.1M163.6 104.4v1.7M125.4 124.5h.1M125.4 124.5h1.8"/>
<path d="M132.5 124.5h1.8M134.3 124.5h.1M147.6 124.5h.1M147.6 122.7v1.8M168.9 149.4h.1M168.9 149.4h1.8M172.5 149.4h1.8M174.3 149.4h.1M214.3 152h.1M214.3 150.2v1.8M139.6 165.4h.1M139.6 172.5h.1"/>
<path d="M139.6 163.6v1.8M139.6 170.7v1.8M185 162.7h.1M185 171.6h.1M185 162.7v1.8M185 169.8v1.8"/>
</g>
<circle cx="205.4" cy="24.9" r=".32" fill="#f0f"/>
<circle cx="205.4" cy="24.9" r=".32" fill="none" stroke="#f0f" stroke-width=".17"/>
<circle cx="54.2" cy="46.2" r=".32" fill="#f0f"/>
<circle cx="54.2" cy="46.2" r=".32" fill="none" stroke="#f0f" stroke-width=".17"/>
<circle cx="146.7" cy="46.2" r=".32" fill="#f0f"/>
<circle cx="146.7" cy="46.2" r=".32" fill="none" stroke="#f0f" stroke-width=".17"/>
<circle cx="168.9" cy="40.9" r=".32" fill="#f0f"/>
<circle cx="168.9" cy="40.9" r=".32" fill="none" stroke="#f0f" stroke-width=".17"/>
<circle cx="209.8" cy="48" r=".32" fill="#f0f"/>
<circle cx="209.8" cy="48" r=".32" fill="none" stroke="#f0f" stroke-width=".17"/>
<circle cx="196.5" cy="48" r=".32" fill="#f0f"/>
<circle cx="196.5" cy="48" r=".32" fill="none" stroke="#f0f" stroke-width=".17"/>
<circle cx="165.4" cy="149.3" r=".32" fill="#f0f"/>
<circle cx="165.4" cy="149.3" r=".32" fill="none" stroke="#f0f" stroke-width=".17"/>
<circle cx="177.8" cy="149.3" r=".32" fill="#f0f"/>
<circle cx="177.8" cy="149.3" r=".32" fill="none" stroke="#f0f" stroke-width=".17"/>
<circle cx="184.9" cy="136.9" r=".32" fill="#f0f"/>
<circle cx="184.9" cy="136.9" r=".32" fill="none" stroke="#f0f" stroke-width=".17"/>
<circle cx="205.4" cy="153.8" r=".32" fill="#f0f"/>
<circle cx="205.4" cy="153.8" r=".32" fill="none" stroke="#f0f" stroke-width=".17"/>
<circle cx="214.3" cy="153.8" r=".32" fill="#f0f"/>
<circle cx="214.3" cy="153.8" r=".32" fill="none" stroke="#f0f" stroke-width=".17"/>
<circle cx="147.6" cy="124.4" r=".32" fill="#f0f"/>
<circle cx="147.6" cy="124.4" r=".32" fill="none" stroke="#f0f" stroke-width=".17"/>
<circle cx="138.7" cy="124.4" r=".32" fill="#f0f"/>
<circle cx="138.7" cy="124.4" r=".32" fill="none" stroke="#f0f" stroke-width=".17"/>
<circle cx="163.6" cy="88" r=".32" fill="#f0f"/>
<circle cx="163.6" cy="88" r=".32" fill="none" stroke="#f0f" stroke-width=".17"/>
<circle cx="153.8" cy="88" r=".32" fill="#f0f"/>
<circle cx="153.8" cy="88" r=".32" fill="none" stroke="#f0f" stroke-width=".17"/>
<circle cx="172.5" cy="88" r=".32" fill="#f0f"/>
<circle cx="172.5" cy="88" r=".32" fill="none" stroke="#f0f" stroke-width=".17"/>
<circle cx="139.6" cy="172.4" r=".32" fill="#f0f"/>
<circle cx="139.6" cy="172.4" r=".32" fill="none" stroke="#f0f" stroke-width=".17"/>
<circle cx="180.5" cy="28.4" r=".32" fill="#f0f"/>
<circle cx="180.5" cy="28.4" r=".32" fill="none" stroke="#f0f" stroke-width=".17"/>
<circle cx="156.5" cy="149.3" r=".32" fill="#f0f"/>
<circle cx="156.5" cy="149.3" r=".32" fill="none" stroke="#f0f" stroke-width=".17"/>
<circle cx="147.6" cy="149.3" r=".32" fill="#f0f"/>
<circle cx="147.6" cy="149.3" r=".32" fill="none" stroke="#f0f" stroke-width=".17"/>
<circle cx="138.7" cy="65.8" r=".32" fill="#f0f"/>
<circle cx="138.7" cy="65.8" r=".32" fill="none" stroke="#f0f" stroke-width=".17"/>
<circle cx="200.9" cy="26.6" r=".32" fill="#f0f"/>
<circle cx="200.9" cy="26.6" r=".32" fill="none" stroke="#f0f" stroke-width=".17"/>
<circle cx="156.5" cy="48" r=".32" fill="#f0f"/>
<circle cx="156.5" cy="48" r=".32" fill="none" stroke="#f0f" stroke-width=".17"/>
<circle cx="196.5" cy="28.4" r=".32" fill="#f0f"/>
<circle cx="196.5" cy="28.4" r=".32" fill="none" stroke="#f0f" stroke-width=".17"/>
<circle cx="139.6" cy="165.3" r=".32" fill="#f0f"/>
<circle cx="139.6" cy="165.3" r=".32" fill="none" stroke="#f0f" stroke-width=".17"/>
<circle cx="193.8" cy="142.2" r=".32" fill="#f0f"/>
<circle cx="193.8" cy="142.2" r=".32" fill="none" stroke="#f0f" stroke-width=".17"/>
<circle cx="184.9" cy="142.2" r=".32" fill="#f0f"/>
<circle cx="184.9" cy="142.2" r=".32" fill="none" stroke="#f0f" stroke-width=".17"/>
<circle cx="153.8" cy="74.6" r=".32" fill="#f0f"/>
<circle cx="153.8" cy="74.6" r=".32" fill="none" stroke="#f0f" stroke-width=".17"/>
<circle cx="172.5" cy="74.6" r=".32" fill="#f0f"/>
<circle cx="172.5" cy="74.6" r=".32" fill="none" stroke="#f0f" stroke-width=".17"/>
<circle cx="163.6" cy="74.6" r=".32" fill="#f0f"/>
<circle cx="163.6" cy="74.6" r=".32" fill="none" stroke="#f0f" stroke-width=".17"/>
<circle cx="54.2" cy="61.3" r=".32" fill="#f0f"/>
<circle cx="54.2" cy="61.3" r=".32" fill="none" stroke="#f0f" stroke-width=".17"/>
<circle cx="183.1" cy="28.4" r=".32" fill="#f0f"/>
<circle cx="183.1" cy="28.4" r=".32" fill="none" stroke="#f0f" stroke-width=".17"/>
<circle cx="184.9" cy="160" r=".32" fill="#f0f"/>
<circle cx="184.9" cy="160" r=".32" fill="none" stroke="#f0f" stroke-width=".17"/>
<text font-size="2.1" x="236.2" y="190.3">MS-EV3, Color sensor</text>
<g font-size="1.6">
<text x="167.2" y="17.4">VCC5V</text>
<text x="198.3" y="17.4">VCC5V</text>
<text x="168.6" y="23.7" transform="rotate(-90 168.6 23.7)">5</text>
<text x="212.2" y="21">1</text>
<text x="212.2" y="22.7">2</text>
<text x="163.3" y="28.1">4</text>
<text x="173.7" y="28.1">2</text>
<text x="212.2" y="24.5">3</text>
<text x="212.2" y="26.3">4</text>
<text x="212.2" y="28.1">5</text>
<text x="212.2" y="29.8">6</text>
<text x="166.8" y="34.1" transform="rotate(-90 166.8 34.1)">1</text>
<text x="168.6" y="34.1" transform="rotate(-90 168.6 34.1)">3</text>
<text x="52.5" y="41.4">VCC5V</text>
<text x="93.9" y="45.8">6</text>
<text x="131.1" y="47.6">19</text>
<text x="131.1" y="45.8">20</text>
<text x="93.9" y="53">1</text>
<text x="93.9" y="49.4">5</text>
<text x="131.1" y="53">16</text>
<text x="131.1" y="51.2">17</text>
<text x="131.1" y="49.4">18</text>
<text x="93.9" y="56.5">2</text>
<text x="93.9" y="58.3">3</text>
<text x="131.1" y="54.7">15</text>
<text x="93.9" y="60.1">7</text>
<text x="93.9" y="65.4">8</text>
<text x="93.9" y="63.6">9</text>
<text x="131.1" y="65.4">11</text>
<text x="131.1" y="63.6">12</text>
<text x="131.1" y="61.8">13</text>
<text x="131.1" y="60.1">14</text>
<text x="93.9" y="69">4</text>
<text x="131.1" y="67.2">10</text>
<text x="201.8" y="75.2">VCC5V</text>
<text x="119" y="118.8">VCC5V</text>
<text x="202.6" y="131.2">VCC5V</text>
<text x="147.2" y="133" transform="rotate(-90 147.2 133)">1</text>
<text x="147.2" y="141.7" transform="rotate(-90 147.2 141.7)">2</text>
<text x="201.5" y="141.9">1</text>
<text x="205" y="139.2" transform="rotate(-90 205 139.2)">3</text>
<text x="181.1" y="149">1</text>
<text x="184.6" y="146.3" transform="rotate(-90 184.6 146.3)">3</text>
<text x="205" y="146.1" transform="rotate(-90 205 146.1)">2</text>
<text x="184.6" y="153.2" transform="rotate(-90 184.6 153.2)">2</text>
<text x="102.3" y="161.2">A</text>
<text x="112.9" y="161.2">B</text>
<text x="84.5" y="167.5">COLOR MODE</text>
<text x="100.5" y="167.5">FLOAT</text>
<text x="101.4" y="163.9">CAP</text>
<text x="111.2" y="167.5">FLOAT</text>
<text x="111.2" y="163.9">BRIGHT</text>
<text x="128.4" y="165.9">A</text>
<text x="84.5" y="171.9">AMBIENT DARK</text>
<text x="101.4" y="171.9">LOW</text>
<text x="111.2" y="171.9">FLOAT</text>
<text x="128.1" y="172.8">B</text>
<text x="84.5" y="174.6">AMBIENT BRIGHT</text>
<text x="101.4" y="174.6">LOW</text>
<text x="112.1" y="174.6">LOW</text>
<text x="237.1" y="186.9">Title</text>
<text x="258.9" y="191.5">Drafter</text>
<text x="259.1" y="186.2">Engineer/constructer</text>
<text x="260.2" y="188.8">PP</text>
<text x="275.6" y="186.2">Date (YYYY/MM/DD)</text>
<text x="275.6" y="191.5">Date (YYYY/MM/DD)</text>
<text x="279.2" y="189">2012-09-11</text>
<text x="237.1" y="195.1">Project Number</text>
<text x="259.3" y="196.8">Schematic Name</text>
<text x="219.8" y="203.2">Version</text>
<text x="236.3" y="203.2">Sheet</text>
<text x="242.6" y="198.8">95651_20G</text>
<text x="260.2" y="199.5">SCHEMATIC1</text>
<text x="271.9" y="202.9">Page Size</text>
<text x="242.4" y="205.4">1</text>
<text x="246" y="205.6">of</text>
<text x="251.3" y="205.6">1</text>
<text x="281.5" y="204.9">A3</text>
</g>
<g font-size="1.6" fill="#000080">
<text x="170.7" y="23.7">U1</text>
<text x="181.4" y="23.7">TP22</text>
<text x="194.7" y="23.7">TP5</text>
<text x="216.1" y="18.5">J1</text>
<text x="152.9" y="25.4">74HCT1G125</text>
<text x="186.7" y="31.7">R1</text>
<text x="190.3" y="31.7">2.2K</text>
<text x="215.7" y="34.2">1 x 6P6C</text>
<text x="96.1" y="40.6">U2</text>
<text x="183.9" y="37">C1</text>
<text x="184.1" y="38.8">22pF</text>
<text x="194.7" y="37">C2</text>
<text x="194.7" y="38.8">10uF</text>
<text x="47.2" y="45.9">TP19</text>
<text x="96.1" y="42.3">STM8S103F3</text>
<text x="144.9" y="42.3">TP3</text>
<text x="154.7" y="43.2">TP4</text>
<text x="185" y="45.9">R2</text>
<text x="188.5" y="45.9">220R</text>
<text x="194.7" y="43.2">TP6</text>
<text x="50.7" y="53">C9</text>
<text x="56" y="49.4">TP20</text>
<text x="48.9" y="56.6">100nF</text>
<text x="59.6" y="57.4">C3</text>
<text x="68.5" y="57.4">C4</text>
<text x="211.6" y="55.7">C10</text>
<text x="211.6" y="59.2">330pF</text>
<text x="47.2" y="61">TP21</text>
<text x="59.6" y="61">1uF</text>
<text x="66.7" y="61">100nF</text>
<text x="156.5" y="73.4">TP18</text>
<text x="166.3" y="73.4">TP17</text>
<text x="176.1" y="73.4">TP16</text>
<text x="155.6" y="80.6">R6</text>
<text x="155.6" y="83.2">180R</text>
<text x="165.4" y="80.6">R7</text>
<text x="165.4" y="83.2">91R</text>
<text x="174.3" y="80.6">R5</text>
<text x="174.3" y="83.2">220R</text>
<text x="212.5" y="80.6">J2</text>
<text x="156.5" y="86.8">TP13</text>
<text x="166.3" y="86.8">TP15</text>
<text x="176.1" y="86.8">TP14</text>
<text x="212.5" y="84.1">J3</text>
<text x="212.5" y="87.7">J4</text>
<text x="212.5" y="91.2">J5</text>
<text x="153.7" y="99.1">RGB</text>
<text x="155.1" y="96.9">D2</text>
<text x="127.2" y="121.5">R3</text>
<text x="145.8" y="120.2">TP12</text>
<text x="127.2" y="128.7">100R</text>
<text x="135.2" y="127.7">C5</text>
<text x="135.2" y="131.2">1uF</text>
<text x="187.8" y="130.3">R4</text>
<text x="149.4" y="135.7">D1</text>
<text x="187.8" y="132.5">6.8K</text>
<text x="151.2" y="139.2">PD-33BRC</text>
<text x="173.1" y="141.9">R8</text>
<text x="192.1" y="138">TP10</text>
<text x="205.9" y="141.9">Q1</text>
<text x="205.9" y="143.7">BC848A</text>
<text x="154.7" y="145.5">TP2</text>
<text x="170.2" y="145.5">3.3MEG</text>
<text x="185.5" y="149">Q2</text>
<text x="212.5" y="148.1">TP1</text>
<text x="168.1" y="152.6">C6 100nF</text>
<text x="176.1" y="155.4">TP9</text>
<text x="185.5" y="150.8">BC848A</text>
<text x="137.8" y="161.5">TP7</text>
<text x="141.2" y="159.7">47nF</text>
<text x="142.1" y="157.9">C8</text>
<text x="158.3" y="156.1">R10</text>
<text x="158.3" y="159.7">150K</text>
<text x="167.2" y="156.1">R11</text>
<text x="167.2" y="159.7">4.87K</text>
<text x="186.7" y="157">TP11</text>
<text x="207.2" y="161.5">R13</text>
<text x="180.2" y="165.9">R12</text>
<text x="207.2" y="163.2">2.2K</text>
<text x="217.7" y="163.2">C7</text>
<text x="217.8" y="165">1nF</text>
<text x="137.8" y="168.6">TP8</text>
<text x="179.8" y="169.5">1.0K</text>
</g>
<g font-size="1.6" fill="#004080">
<text x="215.2" y="22.1">1</text>
<text x="215.2" y="23.8">2</text>
<text x="215.2" y="25.6">3</text>
<text x="215.2" y="27.4">4</text>
<text x="215.2" y="29.2">5</text>
<text x="215.2" y="30.9">6</text>
<text x="96.9" y="46.9">VDD</text>
<text x="117.1" y="46.9">PD6/UART1_RX</text>
<text x="96.9" y="50.5">VCAP</text>
<text x="112.4" y="50.5">PD4/BEEP/UART1_CK</text>
<text x="117.3" y="48.7">PD5/UART1_TX</text>
<text x="125.9" y="52.3">PD3</text>
<text x="96.9" y="54.1">nRST</text>
<text x="96.9" y="57.6">OSCIN/PA1</text>
<text x="96.9" y="59.4">OSCOUT/PA2</text>
<text x="120.9" y="55.8">PD1/SWIM</text>
<text x="125.9" y="54.1">PD2</text>
<text x="96.9" y="61.2">PA3/TIM2_CH3</text>
<text x="96.9" y="64.7">PB4/I2C_SCL</text>
<text x="117.8" y="62.9">PC6/SPI_MOSI</text>
<text x="117.8" y="61.2">PC7/SPI_MISO</text>
<text x="118.7" y="64.7">PC5/SPI_SCK</text>
<text x="96.9" y="70.1">VSS</text>
<text x="96.9" y="66.5">PB5/I2C_SDA</text>
<text x="109.7" y="66.5">PC4/CLK_CCO/TIM1_CH4</text>
<text x="117.7" y="68.3">PC3/TIM1_CH3</text>
</g>
<g font-size="1.6" fill="#f00">
<text x="84.8" y="53">NRST</text>
<text x="135.5" y="51.2">COLOR</text>
<text x="135.5" y="53">AMBIENT</text>
<text x="83.1" y="58.3">RED</text>
<text x="83.1" y="56.6">RED</text>
<text x="136.9" y="54.8">SWIM</text>
<text x="83.9" y="60.1">GREEN</text>
<text x="140.8" y="65.4">BLUE</text>
<text x="141" y="60.1">BRIGHT</text>
<text x="142.1" y="61.9">CAP</text>
<text x="140.8" y="67.2">GREEN</text>
<text x="156" y="70.2">RED</text>
<text x="164.8" y="70.2">BLUE</text>
<text x="172.8" y="70.2">GREEN</text>
<text x="197.7" y="83.2">SWIM</text>
<text x="197.7" y="86.8">NRST</text>
<text x="132.8" y="149">AMBIENT</text>
<text x="215.2" y="153.5">COLOR</text>
<text x="131.9" y="165">CAP</text>
<text x="131.9" y="172.1">BRIGHT</text>
</g>
<g font-size="1.6" fill="#00f">
<text x="159.6" y="97.1" transform="rotate(-90 159.6 97.1)">R</text>
<text x="163.2" y="97.1" transform="rotate(-90 163.2 97.1)">B</text>
<text x="166.7" y="97.1" transform="rotate(-90 166.7 97.1)">G</text>
<text x="163.2" y="104.2" transform="rotate(-90 163.2 104.2)">C</text>
</g>
<text font-size="1.4" x="186.7" y="154.1">MUST BE &quot;A&quot; TYPE</text>
<g font-size="1.3">
<text x="30.8" y="1.3">5</text>
<text x="88.9" y="1.3">4</text>
<text x="146.9" y="1.3">3</text>
<text x="205" y="1.3">2</text>
<text x="263.1" y="1.3">1</text>
<text x=".5" y="28.4">D</text>
<text x="292.6" y="28.4">D</text>
<text x=".5" y="79.5">C</text>
<text x="292.6" y="79.5">C</text>
<text x=".5" y="130.6">B</text>
<text x="292.6" y="130.6">B</text>
<text x=".5" y="181.7">A</text>
<text x="292.6" y="181.7">A</text>
<text x="30.8" y="207.4">5</text>
<text x="88.9" y="207.4">4</text>
<text x="146.9" y="207.4">3</text>
<text x="205" y="207.4">2</text>
<text x="263.1" y="207.4">1</text>
</g>
</svg>
